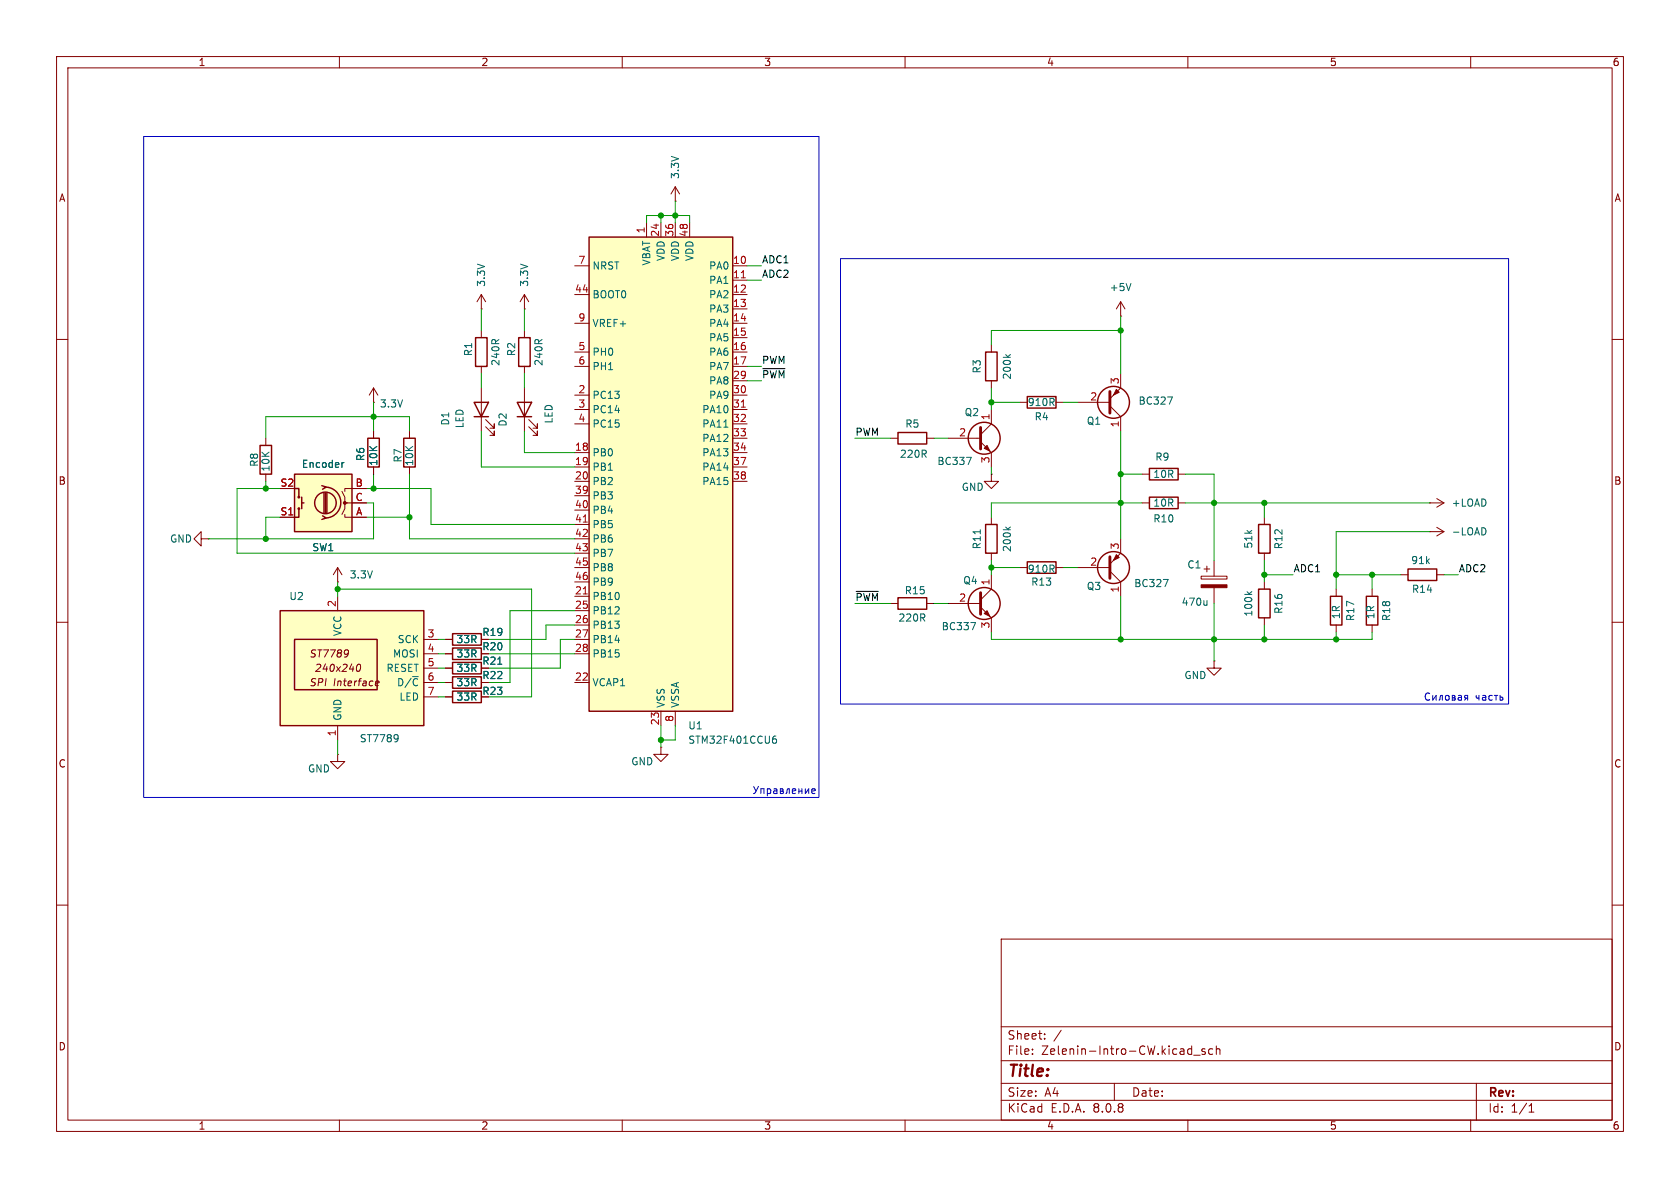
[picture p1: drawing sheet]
<svg xmlns="http://www.w3.org/2000/svg" width="297mm" height="210mm" viewBox="0 0 297 210" stroke-linecap="round" stroke-linejoin="round" font-family="sans-serif">
<g fill="none" stroke="#840000" stroke-width=".18">
<path d="M10 10h277v190h-277zM12 12h273v186h-273zM60 10v2M110 10v2M160 10v2M210 10v2M260 10v2M119.4 35.6h.1M119.4 33l-.8 1.3M119.4 33v2.6M119.4 33l.7 1.3M85.1 54.6h.1"/>
<path d="M85.1 52.1l-.8 1.2M85.1 52.1v2.5M85.1 52.1l.8 1.2M92.7 54.6h.1M92.7 52.1l-.8 1.2M92.7 52.1v2.5M92.7 58.4v1.3M92.7 52.1l.8 1.2M10 60h2M92.7 64.8v1.2M285 60h2M201.9 88.9h1.3"/>
<path d="M208.3 88.9h1.2M214.6 99.1v2.8M223.5 91.4v1.3M223.5 97.8v1.3M252.7 88.9h.1M252.7 88.9h2.6M254 88.1l1.3 .8M255.3 88.9l-1.3 .8M10 110h2M59.7 102.9h.1M59.7 100.3l-.8 1.3M59.7 100.3v2.6"/>
<path d="M59.7 100.3l.8 1.3M212.3 101.9h4.6v.5h-4.6zM212.9 100.6h1M213.4 100.1v1M214.6 103.9v2.8M223.5 102.9v1.2M223.5 109.2v1.3M236.2 104.1v1.3M236.2 110.5v1.3M247.6 101.6h1.3M254 101.6h1.3M285 110h2"/>
<path d="M59.7 133.4v1.2h1.3l-1.3 1.3-1.3-1.3h1.3M59.7 133.4h.1M10 160h2M177 166h108v32h-108zM285 160h2M60 198v2M110 198v2M160 198v2M177 194.5h108M177 191.5h108M177 187.5h108M177 181.5h108"/>
<path d="M182.5 186.3v.1M182.5 185.5v.1M184.7 183.6v.1M184.7 182.8v.1M187.6 182.1l-1.3 2M197 191.5v3M210 198v2M210.2 185.4l.5 .1M210.7 184.9v1.5M210.7 186.3l-.5 .1M211 186.5h1.2M213 185.5l-.3-.1-.2 .2v.2l.5 .2v.3h-.5"/>
<path d="M214.4 185.5l-.4-.1-.3 .3v.4l.1 .2h.6M215 185.5l.2-.1 .4 .1 .1 .9M215 184.9v1.5M260 198v2M261 191.5v6.5M270.3 196.6h.9M270.3 195.5l.4-.4v1.5"/>
</g>
<path d="M91.7 59.7h2v5.1h-2zM203.2 87.9h5.1v2h-5.1zM222.5 92.7h2v5.1h-2zM222.5 104.1h2v5.1h-2zM235.2 105.4h2v5.1h-2zM248.9 100.6h5.1v2h-5.1z" fill="none" stroke="#840000" stroke-width=".25"/>
<path d="M213.4 106.2v.8M213.4 106.9l-.2 .1M220.5 104.6l.4 .5M221.3 104.6l-.5 .4" fill="none" stroke="#006464" stroke-width=".18"/>
<path d="M212.3 103.4h4.6v.5h-4.6z" fill="#840000" stroke="#840000" stroke-width=".18"/>
<path d="M49.5 108h25.4v20.3h-25.4z" fill="#ffffc2"/>
<path d="M49.5 108h25.4v20.3h-25.4zM52.1 113h14.6v8.9h-14.6z" fill="none" stroke="#840000" stroke-width=".25"/>
<g fill="none" stroke="#840000" stroke-width=".18">
<path d="M252.7 94h.1M252.7 94h2.6M254 93.2l1.3 .8M255.3 94l-1.3 .7M59.7 105.4v2.6M61.5 114.9l.1 .2-.1 .7M61.6 115.4l-.1 .1M63.2 117.5l.3-.1a.75 .75 0 0 1-.3 1.3l-.1-.1-.1-.4zM74.9 113h2.6M74.9 115.6h2.6M74.9 118.1h2.6M59.7 128.3v2.5"/>
<path d="M66.4 121.2h.5M66.4 120.6l.2-.2h.3l.1 .2v.1l-.6 .1M74.9 120.7h2.6M74.9 123.2h2.6"/>
</g>
<path d="M262.5 93.3l.2 .5-.2 .7M70.1 129.9l.2 .1a1.07 1.07 0 0 1-.1 1M70.4 130.4l-.3 .3" fill="none" stroke="#006464" stroke-width=".18"/>
<path d="M52.1 83.8h10.1v10.2h-10.1z" fill="#ffffc2"/>
<g fill="none" stroke="#840000" stroke-width=".25">
<path d="M71.4 77.5h2v5.1h-2zM91.4 71.1h2.6l-1.3 2.6zM91.4 73.7h2.6M52.1 83.8h10.1v10.2h-10.1zM52.1 86.4h.7v1.5M52.8 89.9v1.5h-.7M53.3 88.9h.4M53.3 87.9v2M56.9 85.9l.8 .2-.7 .4M57 91.2l.7 .4-.8 .2M57.3 87.1v3.6M57.5 86.1a2.73 2.73 0 0 1 2.7 2.7 2.73 2.73 0 0 1-2.7 2.8"/>
<path d="M57.5 87.1v3.6M57.8 87.1v3.6M181.6 99.3h5.1v2h-5.1zM80 112h5.1v2h-5.1zM80 114.6h5.1v2h-5.1zM80 119.6h5.1v2.1h-5.1zM80 117.1h5.1v2h-5.1zM80 122.2h5.1v2h-5.1z"/>
<circle cx="52.8" cy="87.9" r=".13"/>
<circle cx="52.8" cy="89.9" r=".13"/>
<circle cx="57.5" cy="88.9" r="1.9"/>
</g>
<circle cx="61" cy="88.9" r=".25" fill="#840000" stroke="#840000" stroke-width=".18"/>
<g fill="none" stroke="#840000" stroke-width=".18">
<path d="M72.4 76.2v1.3M92.7 68.6v7.6M93.5 75.4l1.5 1.6v-.8v.8h-.8M93.5 74.2l1.5 1.5v-.8v.8h-.8M49.5 91.4h2.6M60.5 86.9l.5 1v1h3.8M61 90.9v.5h3.8M61.5 88.9h-.5v1l-.5 1M64.8 86.4h-3.8v.5M72.4 82.6v1.2M78.7 113h1.3M78.7 115.6h1.3"/>
<path d="M78.7 118.1h1.3M180.3 100.3h1.3M186.7 100.3h1.3M78.7 123.2h1.3M78.7 120.7h1.3M116.8 132.1v1.3h1.3l-1.3 1.2-1.2-1.2h1.2M116.8 132.1h.1"/>
</g>
<path d="M60.8 81.8l-.4 .2M88 117.4h.7" fill="none" stroke="#006464" stroke-width=".18"/>
<path d="M104.1 41.9h25.4v83.8h-25.4z" fill="#ffffc2"/>
<g fill="none" stroke="#840000" stroke-width=".25">
<path d="M84.1 59.7h2v5.1h-2zM104.1 41.9h25.4v83.8h-25.4zM46 78.7h2v5.1h-2zM65 77.5h2.1v5.1h-2.1zM83.8 71.1h2.6l-1.3 2.6zM83.8 73.7h2.6M158.7 76.5h5.1v2h-5.1zM174.2 62.2h2.1v5.1h-2.1zM181.6 70.1h5.1v2h-5.1zM174.2 92.7h2.1v5.1h-2.1zM203.2 82.8h5.1v2h-5.1zM158.7 105.7h5.1v2h-5.1z"/>
<path d="M241.6 105.4h2v5.1h-2z"/>
<circle cx="174" cy="77.5" r="2.82"/>
<circle cx="196.8" cy="71.1" r="2.82"/>
<circle cx="174" cy="106.7" r="2.82"/>
<circle cx="196.8" cy="100.3" r="2.82"/>
</g>
<g fill="none" stroke="#840000" stroke-width=".18">
<path d="M114.3 39.4v2.5M116.8 39.4v2.5M119.4 39.4v2.5M121.9 39.4v2.5M85.1 58.4v1.3M101.6 47h2.5M101.6 52.1h2.5M101.6 57.2h2.5M129.5 47h2.6M129.5 49.5h2.6M129.5 52.1h2.6M129.5 54.6h2.6"/>
<path d="M129.5 57.2h2.6M129.5 59.7h2.6M198.1 55.9h.1M198.1 53.3v2.6M198.1 53.3l-.7 1.3M198.1 53.3l.8 1.3M47 77.5v1.2M66 71.1h.1M66 68.6l-.7 1.3M66 68.6v2.5M66 76.2v1.3M66 68.6l.8 1.3"/>
<path d="M85.1 64.8v1.2M85.1 68.6v7.6M85.9 75.4l1.5 1.6v-.8v.8h-.8M85.9 74.2l1.5 1.5v-.8v.8h-.8M101.6 62.2h2.5M101.6 64.8h2.5M101.6 69.9h2.5M101.6 72.4h2.5M101.6 74.9h2.5M129.5 62.2h2.6M129.5 64.8h2.6M129.5 69.9h2.6"/>
<path d="M129.5 67.3h2.6M129.5 72.4h2.6M129.5 74.9h2.6M129.5 77.5h2.6M157.5 77.5h1.2M163.8 77.5h1.3M167.6 77.5h5.8M173.4 78.1l1.9 1.9v2.6M175.3 61v1.2M175.3 67.3v1.3M175.3 72.4v2.5l-1.9 1.9M180.3 71.1h1.3"/>
<path d="M186.7 71.1h1.3M190.5 71.1h5.7M196.2 71.8l1.9 1.9v2.5M198.1 66v2.6l-1.9 1.9M35.6 95.3v-1.3l-1.3 1.3 1.3 1.2v-1.2h1.2M36.8 95.3h.1M47 83.8v1.3M49.5 91.4h2.6M62.2 91.4h2.6M62.2 86.4h2.6M62.2 88.9h2.6M66 82.6v1.2"/>
<path d="M101.6 80h2.5M101.6 82.6h2.5M101.6 85.1h2.5M101.6 87.6h2.5M101.6 90.2h2.5M101.6 92.7h2.5M101.6 95.3h2.5M101.6 97.8h2.5M129.5 80h2.6M129.5 82.6h2.6M129.5 85.1h2.6M175.3 83.8v1.3h1.2l-1.2 1.3-1.3-1.3h1.3"/>
<path d="M175.3 83.8h.1M175.3 91.4v1.3M175.3 97.8v1.3M198.1 95.3v2.5l-1.9 1.9M201.9 83.8h1.3M208.3 83.8h1.2M78.7 113h1.3M78.7 115.6h1.3M78.7 118.1h1.3M101.6 105.4h2.5M101.6 108h2.5M101.6 110.5h2.5"/>
<path d="M101.6 113h2.5M101.6 115.6h2.5M101.6 100.3h2.5M101.6 102.9h2.5M157.5 106.7h1.2M163.8 106.7h1.3M167.6 106.7h5.8M173.4 107.3l1.9 1.9v2.6M175.3 101.6v2.5l-1.9 1.9M190.5 100.3h5.7M196.2 101l1.9 1.9v2.5M214.6 116.8v1.3h1.3l-1.3 1.3-1.2-1.3h1.2"/>
<path d="M214.6 116.8h.1M242.6 104.1v1.3M242.6 110.5v1.3M78.7 120.7h1.3M78.7 123.2h1.3M101.6 120.7h2.5M116.8 125.7v2.6M119.4 125.7v2.6"/>
</g>
<path d="M131.1 49.1h.7M131.1 72h.7M103.1 92.3h.7M103.1 105h.7" fill="none" stroke="#a90000" stroke-width=".18"/>
<g fill="none" stroke="#006464" stroke-width=".18">
<path d="M199.9 50.1l-.4 1.3M128 75.5h.7M177.8 62.7l.5 .5M178.6 62.7l-.5 .3M206.4 70.2h.9l-.6 1.2M60.8 81.8l-.4 .2M170.9 80.8h.8l-.5 1.3M173.3 93.6v.8M177.8 93.2l.5 .4M178.6 93.2l-.5 .3M88 117.4h.7M171.6 110.1h.9l-.6 1.2"/>
<path d="M205.7 102.4h.8l-.5 1.3M136.6 130.7l.4-.1 .3 .2-.1 .5-.4 .1-.2-.1M137.2 130.1l-.4 .1-.2 .2"/>
</g>
<path d="M173.4 75.6v3.8M196.2 69.2v3.8M196.2 98.4v3.8M173.4 104.8v3.8" fill="none" stroke="#840000" stroke-width=".51"/>
<g fill="#840000" stroke="#840000" stroke-width=".18">
<path d="M197.4 98l.5 .6-1.1 .5z"/>
<path d="M174 79.2l.5-.5 .5 1.1z"/>
<path d="M197.4 68.8l.5 .5-1.1 .6z"/>
<path d="M174 108.5l.5-.5 .5 1z"/>
</g>
<path d="M134.8 65.2h4M151.4 104.5h3.9" fill="none" stroke="#0f0f0f" stroke-width=".18"/>
<g fill="none" stroke="#0000c2" stroke-width=".18">
<path d="M25.4 24.1h119.4v116.9h-119.4zM148.6 45.7h118.1v78.8h-118.1zM133.2 139l.5 .9M134.1 139l-.6 1.1-.3 .2M135.7 139.5l.3-.1 .3 .3-.2 .5h-.4M135.7 139.4v1.3M136.8 139.5h.5l.1 .8M137.4 139.7l-.5 .1-.2 .2 .2 .3 .5-.1M138 139.4l.4 .1v.2l-.1 .2 .2 .1-.1 .2-.4 .1zM138 139.9h.3M140.1 139.9l.6-.2-.1-.2-.3-.1-.2 .2v.6h.5M141.2 139.9h.6"/>
<path d="M141.2 139.4v.9M141.8 139.4v.9M142.4 139.4v.9l.6-.9v.9M143.5 139.9l.6-.2v-.2l-.4-.1-.2 .2 .1 .6h.5M252.7 122.6a.6 .6 0 0 0-.8 .4 .6 .6 0 0 0 .6 .8l.2-.1M253.3 122.9v.9l.6-.9v.9M254.4 123.8l.4-.9h.2v.9M255.6 123l.2-.1 .3 .1 .1 .5-.1 .2-.3 .1-.2-.1zM256.7 122.9l.5 .1v.2l-.2 .2 .3 .1-.1 .2-.5 .1zM256.7 123.4h.3M257.8 123h.5l.1 .8M258.4 123.2l-.5 .1-.1 .2 .1 .3 .5-.1"/>
<path d="M259.2 123.4l-.3 .4M259.5 123.4h-.5v-.4l.5-.1v.9M261 122.9v.5h.5M261.5 122.9v.9M262.1 123h.5l.1 .8M262.7 123.2l-.5 .1-.1 .2 .1 .3 .5-.1M263.8 123l-.3-.1-.3 .3 .1 .5h.5M264.2 122.9h.6M264.5 122.9v.9M265.2 122.9v.9l.4-.1v-.4l-.4-.1M134.5 140.3v-.9h.6v.9M138.9 140.3l.4-.9h.2v.9"/>
</g>
<g fill="none" stroke="#009600" stroke-width=".18">
<path d="M114.3 39.4v-1.3h7.6v1.3M116.8 38.1v1.3M119.4 35.6v3.8M85.1 54.6v3.8M92.7 54.6v3.8M132.1 49.5h2.5M132.1 47h2.5M198.1 55.9v10.1M198.1 58.4h-22.8v2.6M66 71.1v5.1M72.4 76.2v-2.5h-25.4v3.8M85.1 76.2v6.4h16.5"/>
<path d="M85.1 66v2.6M92.7 76.2v3.8h8.9M92.7 66v2.6M132.1 67.3h2.5M132.1 64.8h2.5M151.1 77.5h6.4M165.1 77.5h2.5M175.3 68.6v3.8M175.3 71.1h5M188 71.1h2.5M198.1 76.2v19.1M47 85.1v1.3"/>
<path d="M49.5 91.4h-2.5v3.9M49.5 86.4h-7.6v11.4h59.7M64.8 88.9h1.2v6.4h-29.2M64.8 86.4h11.4v6.3h25.4M64.8 91.4h7.6M66 83.8v2.6M72.4 83.8v11.5h29.2M175.3 82.6v1.2M175.3 99.1v2.5M198.1 83.8h3.8M201.9 88.9h-26.6v2.5M209.5 88.9h43.2"/>
<path d="M209.5 83.8h5.1v15.3M223.5 88.9v2.5M223.5 99.1v3.8M252.7 94h-16.5v10.1M59.7 102.9v2.5M59.7 104.1h34.3v19.1h-7.6M77.5 118.1h1.2M77.5 115.6h1.2M77.5 113h1.2M86.4 115.6h15.2M101.6 113h-2.5v5.1h-12.7M101.6 108h-11.4v12.7h-3.8"/>
<path d="M101.6 110.5h-5.1v2.5h-10.1M151.1 106.7h6.4M165.1 106.7h2.5M175.3 111.8v1.2h67.3v-1.2M175.3 100.3h5M188 100.3h2.5M198.1 105.4v7.6M214.6 106.7v10.1M223.5 110.5v2.5M223.5 101.6h5.1M236.2 111.8v1.2M236.2 101.6h11.4"/>
<path d="M242.6 101.6v2.5M255.3 101.6h2.5M59.7 130.8v2.6M77.5 123.2h1.2M77.5 120.7h1.2M116.8 128.3v3.8M119.4 128.3v2.5h-2.6"/>
</g>
<g fill="#009600" stroke="#009600" stroke-width=".18">
<circle cx="66" cy="73.7" r=".46"/>
<circle cx="47" cy="86.4" r=".46"/>
<circle cx="47" cy="95.3" r=".46"/>
<circle cx="66" cy="86.4" r=".46"/>
<circle cx="72.4" cy="91.4" r=".46"/>
<circle cx="223.5" cy="113" r=".46"/>
<circle cx="236.2" cy="113" r=".46"/>
<circle cx="236.2" cy="101.6" r=".46"/>
<circle cx="242.6" cy="101.6" r=".46"/>
<circle cx="223.5" cy="101.6" r=".46"/>
<circle cx="223.5" cy="88.9" r=".46"/>
<circle cx="198.1" cy="113" r=".46"/>
<circle cx="198.1" cy="88.9" r=".46"/>
<circle cx="198.1" cy="83.8" r=".46"/>
<circle cx="198.1" cy="58.4" r=".46"/>
<circle cx="175.3" cy="100.3" r=".46"/>
<circle cx="175.3" cy="71.1" r=".46"/>
<circle cx="116.8" cy="130.8" r=".46"/>
<circle cx="116.8" cy="38.1" r=".46"/>
<circle cx="119.4" cy="38.1" r=".46"/>
<circle cx="59.7" cy="104.1" r=".46"/>
<circle cx="214.6" cy="88.9" r=".46"/>
<circle cx="214.6" cy="113" r=".46"/>
</g>
<text font-size="2.8" fill="#840000" x="178" y="190.9">Title:</text>
<g font-size="2.1" fill="#840000">
<text x="178" y="184">Sheet:</text>
<text x="178" y="186.7">File:</text>
<text x="184.1" y="186.7">Zelenin-Intro-CW.kicad_sch</text>
<text x="178" y="196.9">KiCad</text>
<text x="178" y="194.1">Size:</text>
<text x="184.7" y="194.1">A4</text>
<text x="185.7" y="196.9">E.D.A.</text>
<text x="193.3" y="196.9">8.0.8</text>
<text x="200" y="194.1">Date:</text>
<text x="263" y="194.3">Rev:</text>
<text x="263" y="196.9">Id:</text>
<text x="267.1" y="196.9">1/1</text>
</g>
<g font-size="1.8" fill="#840000">
<text x="35" y="11.9">1</text>
<text x="85" y="11.9">2</text>
<text x="135" y="11.9">3</text>
<text x="185" y="11.9">4</text>
<text x="235" y="11.9">5</text>
<text x="285" y="11.9">6</text>
<text x="10.3" y="35.9">A</text>
<text x="285.3" y="35.9">A</text>
<text x="10.3" y="85.9">B</text>
<text x="285.3" y="85.9">B</text>
<text x="85.2" y="112.6">R19</text>
<text x="54.6" y="116.4">ST7789</text>
<text x="55.5" y="119">240x240</text>
<text x="85.2" y="115.2">R20</text>
<text x="85.2" y="117.7">R21</text>
<text x="54.6" y="121.5">SPI</text>
<text x="58.9" y="121.5">Interface</text>
<text x="85.2" y="123">R23</text>
<text x="85.2" y="120.2">R22</text>
<text x="10.3" y="135.9">C</text>
<text x="285.3" y="135.9">C</text>
<text x="10.3" y="185.9">D</text>
<text x="285.3" y="185.9">D</text>
<text x="35" y="199.9">1</text>
<text x="85" y="199.9">2</text>
<text x="135" y="199.9">3</text>
<text x="185" y="199.9">4</text>
<text x="235" y="199.9">5</text>
<text x="285" y="199.9">6</text>
</g>
<g font-size="1.8" fill="#006464">
<text x="120.2" y="31.7" transform="rotate(-90 120.2 31.7)">3.3V</text>
<text x="104.6" y="47.9">NRST</text>
<text x="115.2" y="47" transform="rotate(-90 115.2 47)">VBAT</text>
<text x="117.7" y="46.2" transform="rotate(-90 117.7 46.2)">VDD</text>
<text x="120.2" y="46.2" transform="rotate(-90 120.2 46.2)">VDD</text>
<text x="122.8" y="46.2" transform="rotate(-90 122.8 46.2)">VDD</text>
<text x="125.3" y="47.9">PA0</text>
<text x="86" y="50.8" transform="rotate(-90 86 50.8)">3.3V</text>
<text x="93.6" y="50.8" transform="rotate(-90 93.6 50.8)">3.3V</text>
<text x="104.6" y="52.9">BOOT0</text>
<text x="125.3" y="50.4">PA1</text>
<text x="125.3" y="52.9">PA2</text>
<text x="196.1" y="51.7">+5V</text>
<text x="104.6" y="58">VREF+</text>
<text x="125.3" y="55.5">PA3</text>
<text x="125.3" y="58">PA4</text>
<text x="83.7" y="63.1" transform="rotate(-90 83.7 63.1)">R1</text>
<text x="88.5" y="64.8" transform="rotate(-90 88.5 64.8)">240R</text>
<text x="91.3" y="63.1" transform="rotate(-90 91.3 63.1)">R2</text>
<text x="96.1" y="64.8" transform="rotate(-90 96.1 64.8)">240R</text>
<text x="104.6" y="63.1">PH0</text>
<text x="104.6" y="65.6">PH1</text>
<text x="125.3" y="60.6">PA5</text>
<text x="125.3" y="63.1">PA6</text>
<text x="125.3" y="65.6">PA7</text>
<text x="104.6" y="70.7">PC13</text>
<text x="125.3" y="68.2">PA8</text>
<text x="125.3" y="70.7">PA9</text>
<text x="173.6" y="66.1" transform="rotate(-90 173.6 66.1)">R3</text>
<text x="178.9" y="67.2" transform="rotate(-90 178.9 67.2)">200k</text>
<text x="181.6" y="72">910R</text>
<text x="201.2" y="71.7">BC327</text>
<text x="67.1" y="72.2">3.3V</text>
<text x="79.6" y="75.3" transform="rotate(-90 79.6 75.3)">D1</text>
<text x="82.1" y="75.8" transform="rotate(-90 82.1 75.8)">LED</text>
<text x="89.8" y="75.5" transform="rotate(-90 89.8 75.5)">D2</text>
<text x="97.9" y="75" transform="rotate(-90 97.9 75)">LED</text>
<text x="104.6" y="73.3">PC14</text>
<text x="104.6" y="75.8">PC15</text>
<text x="124.1" y="73.3">PA10</text>
<text x="124.1" y="75.8">PA11</text>
<text x="159.9" y="75.8">R5</text>
<text x="170.4" y="73.8">Q2</text>
<text x="182.8" y="74.5">R4</text>
<text x="192" y="75.3">Q1</text>
<text x="45.8" y="82.6" transform="rotate(-90 45.8 82.6)">R8</text>
<text x="47.9" y="83.5" transform="rotate(-90 47.9 83.5)">10K</text>
<text x="53.3" y="82.9">Encoder</text>
<text x="64.6" y="81.6" transform="rotate(-90 64.6 81.6)">R6</text>
<text x="66.9" y="82.5" transform="rotate(-90 66.9 82.5)">10K</text>
<text x="71.2" y="81.9" transform="rotate(-90 71.2 81.9)">R7</text>
<text x="73.3" y="82.5" transform="rotate(-90 73.3 82.5)">10K</text>
<text x="104.6" y="80.9">PB0</text>
<text x="104.6" y="83.4">PB1</text>
<text x="124.1" y="78.3">PA12</text>
<text x="124.1" y="80.9">PA13</text>
<text x="124.1" y="83.4">PA14</text>
<text x="159" y="81.1">220R</text>
<text x="165.6" y="82.4">BC337</text>
<text x="204.1" y="81.6">R9</text>
<text x="104.6" y="86">PB2</text>
<text x="104.6" y="88.5">PB3</text>
<text x="124.1" y="86">PA15</text>
<text x="169.9" y="87">GND</text>
<text x="203.8" y="89.8">10R</text>
<text x="203.8" y="84.7">10R</text>
<text x="256.5" y="89.8">+LOAD</text>
<text x="104.6" y="91">PB4</text>
<text x="104.6" y="93.6">PB5</text>
<text x="203.8" y="92.6">R10</text>
<text x="256.5" y="94.8">-LOAD</text>
<text x="30" y="96.1">GND</text>
<text x="55.1" y="97.6">SW1</text>
<text x="104.6" y="96.1">PB6</text>
<text x="104.6" y="98.7">PB7</text>
<text x="104.6" y="101.2">PB8</text>
<text x="173.6" y="97.2" transform="rotate(-90 173.6 97.2)">R11</text>
<text x="178.9" y="97.7" transform="rotate(-90 178.9 97.7)">200k</text>
<text x="181.6" y="101.4">910R</text>
<text x="209.8" y="100.7">C1</text>
<text x="221.6" y="97.1" transform="rotate(-90 221.6 97.1)">51k</text>
<text x="226.9" y="97.2" transform="rotate(-90 226.9 97.2)">R12</text>
<text x="249.4" y="99.9">91k</text>
<text x="51.1" y="106.3">U2</text>
<text x="61.7" y="102.5">3.3V</text>
<text x="104.6" y="106.3">PB10</text>
<text x="104.6" y="103.7">PB9</text>
<text x="159.9" y="105.3">R15</text>
<text x="170.2" y="103.5">Q4</text>
<text x="182.2" y="103.7">R13</text>
<text x="192" y="104.5">Q3</text>
<text x="200.4" y="104">BC327</text>
<text x="208.8" y="107.3">470u</text>
<text x="249.5" y="105">R14</text>
<text x="60.6" y="112.5" transform="rotate(-90 60.6 112.5)">VCC</text>
<text x="70.2" y="113.9">SCK</text>
<text x="80.6" y="113.9">33R</text>
<text x="104.6" y="108.8">PB12</text>
<text x="104.6" y="111.4">PB13</text>
<text x="104.6" y="113.9">PB14</text>
<text x="158.7" y="110.1">220R</text>
<text x="166.4" y="111.6">BC337</text>
<text x="221.6" y="109.1" transform="rotate(-90 221.6 109.1)">100k</text>
<text x="226.9" y="108.6" transform="rotate(-90 226.9 108.6)">R16</text>
<text x="237.1" y="109.5" transform="rotate(-90 237.1 109.5)">1R</text>
<text x="239.6" y="109.9" transform="rotate(-90 239.6 109.9)">R17</text>
<text x="243.2" y="109.5" transform="rotate(-90 243.2 109.5)">1R</text>
<text x="246" y="109.9" transform="rotate(-90 246 109.9)">R18</text>
<text x="68.2" y="119">RESET</text>
<text x="69.4" y="116.4">MOSI</text>
<text x="80.6" y="116.4">33R</text>
<text x="80.6" y="119">33R</text>
<text x="104.6" y="116.4">PB15</text>
<text x="70.1" y="121.5">D/~{C}</text>
<text x="70.5" y="124.1">LED</text>
<text x="80.6" y="124.1">33R</text>
<text x="80.6" y="121.5">33R</text>
<text x="104.6" y="121.5">VCAP1</text>
<text x="117.7" y="125.2" transform="rotate(-90 117.7 125.2)">VSS</text>
<text x="120.2" y="125.2" transform="rotate(-90 120.2 125.2)">VSSA</text>
<text x="209.3" y="120.2">GND</text>
<text x="60.6" y="127.5" transform="rotate(-90 60.6 127.5)">GND</text>
<text x="63.5" y="131.4">ST7789</text>
<text x="121.6" y="129.1">U1</text>
<text x="121.6" y="131.7">STM32F401CCU6</text>
<text x="54.4" y="136.8">GND</text>
<text x="111.5" y="135.5">GND</text>
</g>
<g font-size="1.8" fill="#a90000">
<text x="114" y="41.3" transform="rotate(-90 114 41.3)">1</text>
<text x="116.6" y="42" transform="rotate(-90 116.6 42)">24</text>
<text x="119.1" y="42" transform="rotate(-90 119.1 42)">36</text>
<text x="121.7" y="42" transform="rotate(-90 121.7 42)">48</text>
<text x="102.2" y="46.7">7</text>
<text x="129.5" y="46.7">10</text>
<text x="101.6" y="51.8">44</text>
<text x="129.5" y="49.3">11</text>
<text x="129.5" y="51.8">12</text>
<text x="102.2" y="56.9">9</text>
<text x="129.5" y="54.4">13</text>
<text x="129.5" y="56.9">14</text>
<text x="129.5" y="59.4">15</text>
<text x="102.2" y="62">5</text>
<text x="102.2" y="64.5">6</text>
<text x="129.5" y="62">16</text>
<text x="129.5" y="64.5">17</text>
<text x="102.2" y="69.6">2</text>
<text x="129.5" y="67.1">29</text>
<text x="129.5" y="69.6">30</text>
<text x="192.7" y="70.9">2</text>
<text x="197.9" y="68" transform="rotate(-90 197.9 68)">3</text>
<text x="102.2" y="72.1">3</text>
<text x="102.2" y="74.7">4</text>
<text x="129.5" y="72.1">31</text>
<text x="129.5" y="74.7">32</text>
<text x="129.5" y="77.2">33</text>
<text x="169.5" y="77.2">2</text>
<text x="175" y="74.4" transform="rotate(-90 175 74.4)">1</text>
<text x="197.9" y="75.6" transform="rotate(-90 197.9 75.6)">1</text>
<text x="101.6" y="79.8">18</text>
<text x="101.6" y="82.3">19</text>
<text x="129.5" y="79.8">34</text>
<text x="129.5" y="82.3">37</text>
<text x="175" y="82" transform="rotate(-90 175 82)">3</text>
<text x="49.5" y="86.1">S2</text>
<text x="62.8" y="86.1">B</text>
<text x="62.8" y="88.6">C</text>
<text x="101.6" y="84.8">20</text>
<text x="101.6" y="87.4">39</text>
<text x="101.6" y="89.9">40</text>
<text x="129.5" y="84.8">38</text>
<text x="49.5" y="91.2">S1</text>
<text x="62.9" y="91.2">A</text>
<text x="101.6" y="92.5">41</text>
<text x="101.6" y="95">42</text>
<text x="101.6" y="97.5">43</text>
<text x="101.6" y="100.1">45</text>
<text x="192.7" y="100.1">2</text>
<text x="197.9" y="97.2" transform="rotate(-90 197.9 97.2)">3</text>
<text x="59.4" y="107.4" transform="rotate(-90 59.4 107.4)">2</text>
<text x="101.6" y="105.2">21</text>
<text x="101.6" y="107.7">25</text>
<text x="101.6" y="102.6">46</text>
<text x="169.5" y="106.4">2</text>
<text x="175" y="103.6" transform="rotate(-90 175 103.6)">1</text>
<text x="197.9" y="104.8" transform="rotate(-90 197.9 104.8)">1</text>
<text x="75.5" y="112.8">3</text>
<text x="101.6" y="110.2">26</text>
<text x="101.6" y="112.8">27</text>
<text x="175" y="111.2" transform="rotate(-90 175 111.2)">3</text>
<text x="75.5" y="115.3">4</text>
<text x="75.5" y="117.9">5</text>
<text x="101.6" y="115.3">28</text>
<text x="75.5" y="120.4">6</text>
<text x="75.5" y="122.9">7</text>
<text x="101.6" y="120.4">22</text>
<text x="59.4" y="130.2" transform="rotate(-90 59.4 130.2)">1</text>
<text x="116.6" y="128.3" transform="rotate(-90 116.6 128.3)">23</text>
<text x="119.1" y="127.7" transform="rotate(-90 119.1 127.7)">8</text>
</g>
<g font-size="1.8" fill="#0f0f0f">
<text x="134.6" y="46.6">ADC1</text>
<text x="134.6" y="49.2">ADC2</text>
<text x="134.6" y="64.4">PWM</text>
<text x="134.6" y="67">~{PWM}</text>
<text x="151.1" y="77.1">PWM</text>
<text x="228.6" y="101.3">ADC1</text>
<text x="257.8" y="101.3">ADC2</text>
<text x="151.1" y="106.3">~{PWM}</text>
</g>
</svg>
